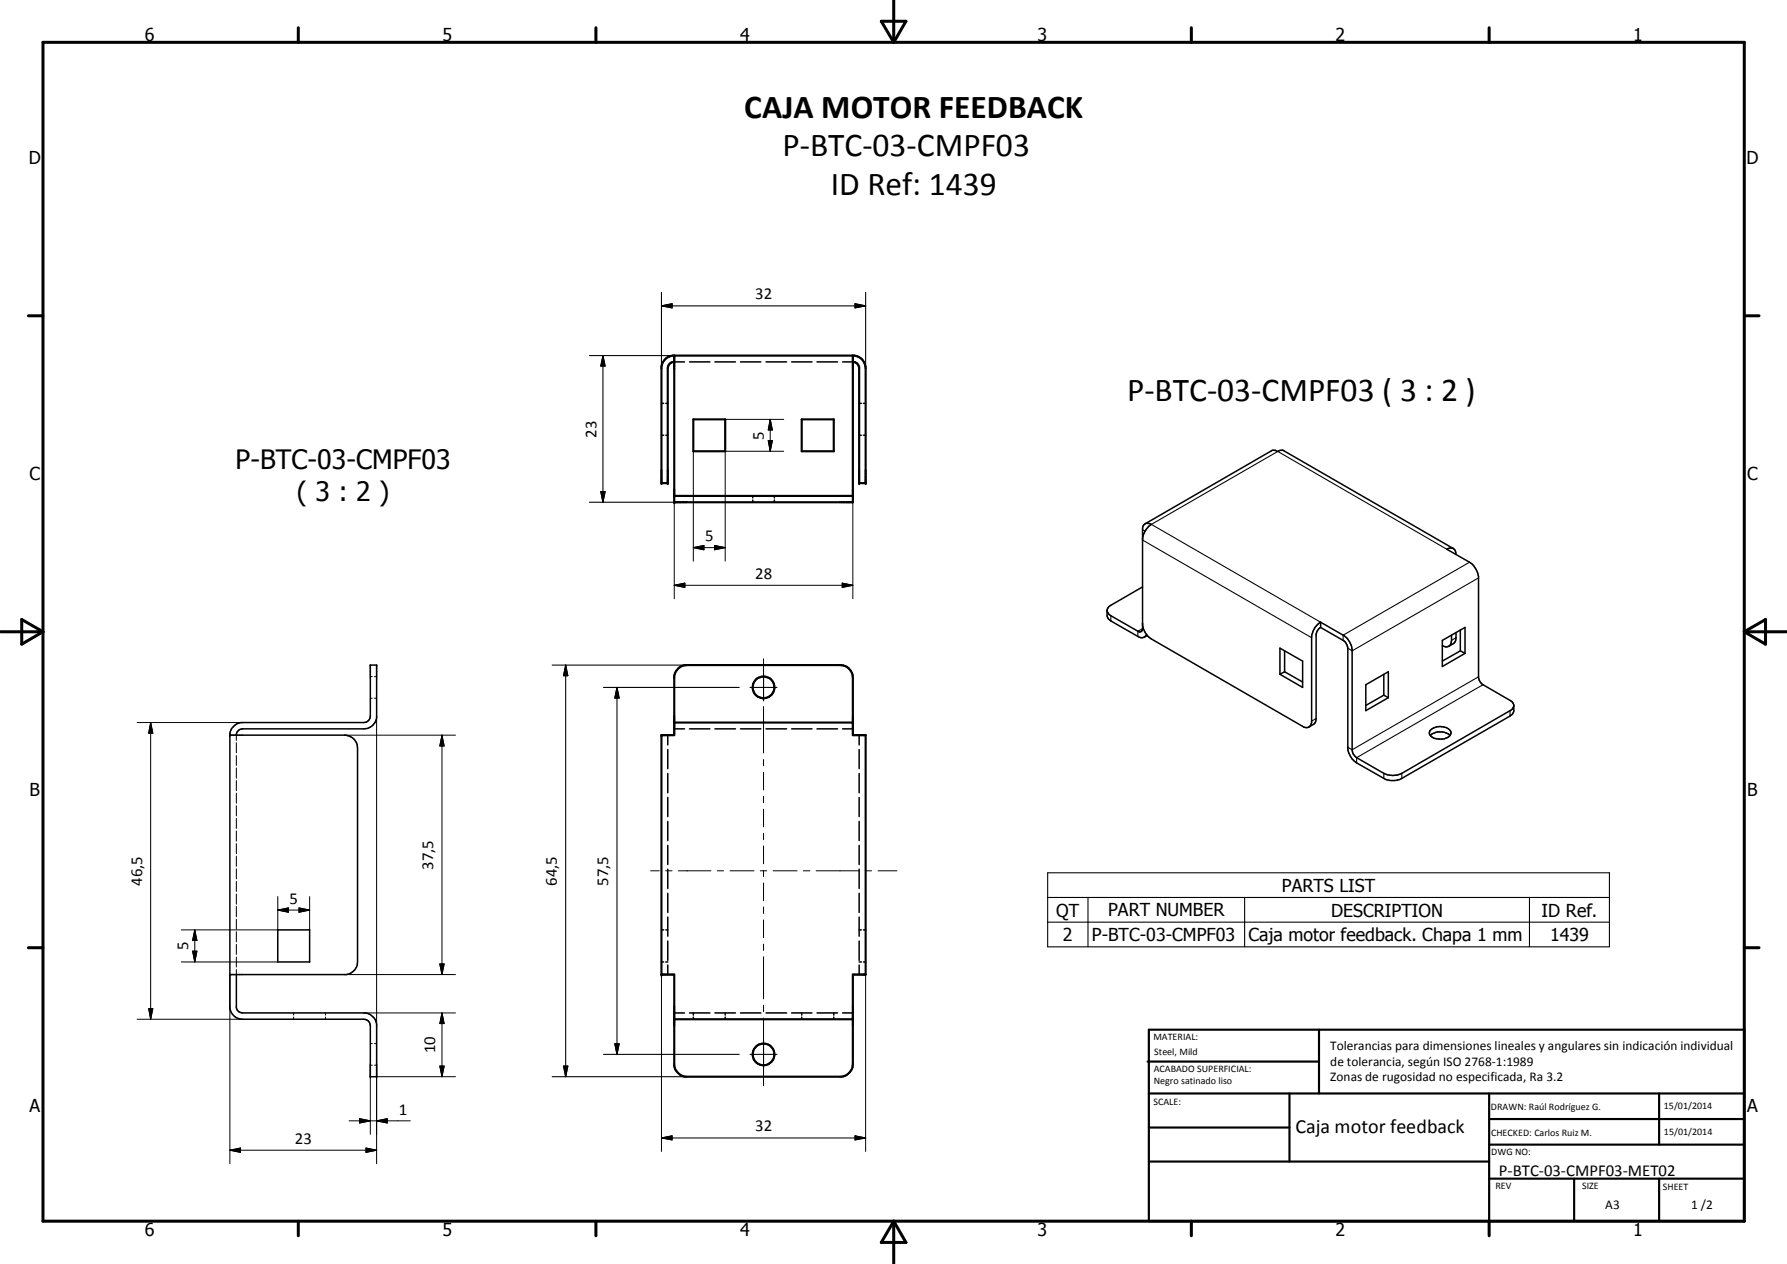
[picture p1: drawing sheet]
<svg xmlns="http://www.w3.org/2000/svg" width="420mm" height="297mm" viewBox="0 0 420 297" stroke-linecap="round" stroke-linejoin="round" font-family="sans-serif">
<g fill="none" stroke="#000" stroke-width=".35">
<path d="M155.5 94.8h.5M156.5 94.8h.5M158.5 85h2.4M162.1 85h4.8M168.1 85h4.8M174.1 85h4.8M180.1 85h4.8M186.1 85h4.8M192.1 85h4.8M198.1 85h2.4M202 94.8h.5M203 94.8h.5"/>
<path d="M155.5 102.3h.5M156.5 102.3h.5M177 116.5v.5M177 117.5v.5M182.1 116.5v.5M182.1 117.5v.5M202 102.3h.5M203 102.3h.5M268.6 137.9l-7.4 4.3a1.56 1.56 0 0 0-.9 1.2M269.2 123.1l-.4 .5-.2 .6v23.5l-.2 .6-.7 .2-6.5-3.8-.5-.4-.4-.9M269.2 123.1l29.9-17.3h.8a.72 .72 0 0 0 1.1 0h.7l40 23.1M269.2 123.1l.7-.1 .8 .2a4.9 4.9 0 0 0-2.1 3.4"/>
<path d="M341.7 128.9l-.7-.1-.8 .3 5.3 3a5.2 5.2 0 0 1 2.1 3.4v23.8l.3 .8 .6 .7 6.5 3.8a1.56 1.56 0 0 1 .9 1.2M341.7 128.9l.5 .6 .1 .8M260.3 143.4a2.42 2.42 0 0 0 .4 2.1l7.1 4.2 1.1 .1 .7-.7M268.6 146.9a4.7 4.7 0 0 0 2.1 3.3l35.8 20.7 .6 .1 .7-.1M269.7 149.4l-.6 .3M300.9 152.3l5.4 3.1v6.1l-5.4-3zM302 153v4.9M302 157.9l-1.1 .6M302 157.9l4.3 2.4M310.5 147.4l5.5 3.2 .6 .7 .3 .8v23.8a4.9 4.9 0 0 0 2.1 3.4l6.4 3.6a4.5 4.5 0 0 0 4.2 0l25.9-15a2.42 2.42 0 0 0 .4-2.1M310.5 146.2l5.3 3.1a4.8 4.8 0 0 1 2.1 3.3l.1 24.1 .2 .5 .8 .9 6.4 3.6a4.7 4.7 0 0 0 4.2 0l25.7-14.8 .5-.7 .1-.4M310.5 146.2a5 5 0 0 0-2.1 3.3v20.3l-.3 .8-.3 .3"/>
<path d="M310.5 147.4l-.8 .8-.3 .8v19.9l-.4 1.2-1.2 .8M310.5 146.2v1.2M325.4 158.5v4.9M339.1 150.5l5.4-3.1v6.1l-5.4 3.1zM339.1 151.7l.8 .3 .7-.1M341.3 149.3a2.57 2.57 0 0 1-.7 2.6M342.3 148.6l-.1 2.1-.5 .6-1.1 .6M343.4 148v5M343.4 153l1.1 .5M343.4 153l-4.3 2.4M54 172.8h27.1a3 3 0 0 1 3 3v50.3a3.1 3.1 0 0 1-2.7 2.9h-27.4M55.6 172.8a1.43 1.43 0 0 1 1.5-1.5h28.4a3 3 0 0 0 3-2.6v-12.4h-1.4l-.1 12.3a1.49 1.49 0 0 1-1.5 1.2h-28.8a3.2 3.2 0 0 0-2.7 2.6v64.5a3.1 3.1 0 0 0 2.7 2.6h28.8a1.52 1.52 0 0 1 1.6 1.5v12h1.4v-12.3a3.1 3.1 0 0 0-2.6-2.7h-28.8l-.6-.1-.5-.3-.4-.7v-7.9"/>
<path d="M157 172.8v2.2M157 176.1v4.5M158.5 171.3h2.4M162.1 171.3h4.8M168.1 171.3h4.8M174.1 171.3h4.8M180.1 171.3h4.8M186.1 171.3h4.8M192.1 171.3h4.8M198.1 171.3h2.4M202 172.8v2.2M202 176.1v4.5"/>
<path d="M321.1 160.9l5.3-3v6.1l-5.3 3zM325.4 163.4l1 .6M325.4 163.4l-4.3 2.4M336.3 172.8l.4-.3a3.7 3.7 0 0 1 4 .1l.2 .2M336.3 171.6a3.3 3.3 0 0 1 4.8 .3 1.52 1.52 0 0 1-1.5 1.7 2.99 2.99 0 0 1-3.5-1.2zM157 181.8v4.5M157 187.4v4.5M157 193v4.5M157 198.7v4.5M202 181.8v4.5M202 187.4v4.5M202 193v4.5"/>
<path d="M202 198.7v4.5M65.3 218.5h7.5v7.6h-7.5zM155.5 218.5h.5M156.5 218.5h.5M157 204.3v4.5M157 209.9v4.5M157 215.5v4.5M202 218.5h.5M202 204.3v4.5M202 209.9v4.5M202 215.5v4.5M203 218.5h.5"/>
<path d="M155.5 226.1h.5M156.5 226.1h.5M157 221.1v4.6M157 226.8v2.2M158.5 238h2.4M162.1 238h4.8M163 238v.5M163 239v.5M168.1 238h4.8M170.5 238v.5M170.5 239v.5M174.1 238h4.8"/>
<path d="M180.1 238h4.8M186.1 238h4.8M188.5 238v.5M188.5 239v.5M192.1 238h4.8M196 238v.5M196 239v.5M198.1 238h2.4M202 226.1h.5M202 221.1v4.6M202 226.8v2.2M203 226.1h.5"/>
</g>
<g fill="none" stroke="#000" stroke-width=".51">
<path d="M158.5 85a1.52 1.52 0 0 0-1.5 1.5v27h-1.5v-27.4a3.1 3.1 0 0 1 2.6-2.5h42.8a3 3 0 0 1 2.6 2.9v27h-1.5v-27.3l-.4-.7-.5-.4-.6-.1M158.5 83.6v34.4h42v-34.4M163 98.6h7.5v7.4h-7.5zM188.5 98.6h7.5v7.4h-7.5zM158.5 116.5h42M159.4 157.1l.9-.6 1.2-.2h36a2.96 2.96 0 0 1 3 3v13.5h3v56.2h-3v21.1a3.1 3.1 0 0 1-2.6 2.9h-36.8a3.2 3.2 0 0 1-2.6-2.6v-21.4h-3v-56.2h3v-13.9l.4-1.1zM158.5 169.8h42M158.5 239.5h42M269.8 249.5h40.3M270.1 242h140v45h-140zM270.1 257h140M303.2 257v16"/>
<path d="M310.1 242v15M350.1 257v30M390.1 257v12M270.1 265h33.1M270.1 273h80M350.1 277h60M350.1 269h60M350.1 263h60M370.1 277v10M390.1 277v10"/>
<circle cx="179.5" cy="161.5" r="2.55"/>
<circle cx="179.5" cy="247.8" r="2.55"/>
</g>
<g fill="#000">
<circle cx="158.5" cy="83.6" r=".25"/>
<circle cx="200.5" cy="83.6" r=".25"/>
<circle cx="155.5" cy="113.5" r=".25"/>
<circle cx="157" cy="113.5" r=".25"/>
<circle cx="158.5" cy="116.5" r=".25"/>
<circle cx="158.5" cy="118" r=".25"/>
<circle cx="202" cy="113.5" r=".25"/>
<circle cx="203.5" cy="113.5" r=".25"/>
<circle cx="54" cy="172.8" r=".18"/>
<circle cx="155.5" cy="172.8" r=".25"/>
<circle cx="158.5" cy="169.8" r=".25"/>
<circle cx="200.5" cy="169.8" r=".25"/>
<circle cx="54" cy="229" r=".18"/>
<circle cx="155.5" cy="229" r=".25"/>
<circle cx="158.5" cy="239.5" r=".25"/>
<circle cx="200.5" cy="239.5" r=".25"/>
<circle cx="87.1" cy="253" r=".18"/>
<circle cx="88.5" cy="253" r=".18"/>
</g>
<g fill="none" stroke="#000" stroke-width=".24">
<path d="M170.5 98.6h13.8M181.1 98.6l.5 2.4h-1zM181.1 98.6v7.4M158.5 115.1v25.6M163 106v25.9M180.6 103.5h1l-.5 2.5zM184.3 106h-13.8v25.9M200.5 115.1v25.6M158.5 137.5l2.5-.5v1zM158.5 137.5h42M163 128.7l2.5-.5v1zM163 128.7h7.5"/>
<path d="M168 128.2l2.5 .5-2.5 .5zM198 137l2.5 .5-2.5 .5zM87.1 159h.4M88 159h.5M179.5 154.8v6.7M32.2 169.8h24.9M35.4 169.8l.5 2.5h-.9zM35.4 169.8v69.7M55.6 172.8v1.2M55.6 174.5v2.4M55.6 177.5v2.4M81.1 172.8h26"/>
<path d="M87.1 164.1h.4M88 164.1h.5M88.5 168.3v105.2M103.9 172.8l.5 2.5h-1zM103.9 172.8v56.2M179.5 163v1.5M179.5 166v11M179.5 178.5v1.5M55.6 180.5v2.4M55.6 183.4v2.4M55.6 186.4v2.4M55.6 189.4v2.3"/>
<path d="M55.6 192.3v2.4M55.6 195.3v2.4M55.6 198.2v2.4M179.5 181.5v4.1M179.5 187.1v1.5M179.5 190.2v4.1M179.5 195.8v1.5M179.5 198.8v4.2M45.8 218.5l.5 2.5h-1zM45.8 218.5v7.6M55.6 201.2v2.4M55.6 204.2v2.3"/>
<path d="M55.6 207.1v2.4M55.6 210.1v2.4M55.6 213v2.4M55.6 216v2.4M55.6 218.9v2.5M65.3 213.9l2.5-.5v1zM65.3 213.9h7.5M65.3 210.7v7.8h-22.7M70.3 213.4l2.5 .5-2.5 .5zM72.8 210.7v7.8M153 204.6h2M156.5 204.6h1.5"/>
<path d="M159.5 204.6h7.7M168.6 204.6h1.5M171.7 204.6h5.6M178.8 204.6h1.5M179.5 204.5v1.5M179.5 207.5v4.2M179.5 213.1v1.6M179.5 216.2v4.1M181.8 204.6h5.6M188.9 204.6h1.5M191.9 204.6h10.1M203.4 204.6h1.5"/>
<path d="M206.4 204.6h4.5M32.2 239.5h24.9M35 237h.9l-.5 2.5zM42.6 226.1h22.7M45.3 223.5h1l-.5 2.6zM54 229v44.5M55.6 221.9v2.4M55.6 224.9v2.3M55.6 227.8v1.2M69 238v.5M69 239v.5M76.5 238v.5"/>
<path d="M76.5 239v.5M81.1 229h26M85.5 238h21.6M103.4 226.5h1l-.5 2.5zM103.9 238l.5 2.5h-1zM103.9 238v15M155.5 229v41.6M179.5 221.9v1.5M179.5 224.8v9.9M179.5 236.2v1.5M179.5 239.3v5.6M203.5 229v41.6"/>
<path d="M87.1 250.3h.4M87.1 245.2h.4M87.1 250.1v16.5M88 250.3h.5M88 245.2h.5M88.5 253h18.6M103.4 250.5h1l-.5 2.5zM179.5 246.4v1.5M179.5 249.4v5.7M54 270.3l2.5-.5v1zM54 270.3h34.5M82.1 263.4h14.4"/>
<path d="M84.5 262.9l2.6 .5-2.6 .5zM86.1 269.8l2.4 .5-2.4 .5zM88.5 263.4l2.5-.5v1zM155.5 267.4l2.5-.5v1zM155.5 267.4h48M201 266.9l2.5 .5-2.5 .5z"/>
</g>
<g fill="none" stroke="#000" stroke-width=".25">
<path d="M155.5 71.9l2.5-.5v.9zM155.5 71.9h48M155.5 68.7v17.8M201 71.4l2.5 .5-2.5 .4zM203.5 68.7v17.8M138.6 83.6h19.9M141.8 83.6l.5 2.4h-1zM141.8 83.6v34.4M138.6 118h22.9M141.3 115.5h1l-.5 2.5zM268.6 124.5l.6 .3M268.6 126.9l39.8 23"/>
<path d="M340.2 129.1l-39.8-23-29.7 17.1 39.8 23M345.5 132.1l-29.7 17.2v1.2M347.6 135.8l-29.7 17.2-1-.7M129.8 156.3h31.7M133 156.3l.5 2.5h-1zM133 156.3v96.7M179.5 158.4v6.3M261.2 144.7v1.2M268.9 147.9l-.3-.2-1.1 .6v1.3M342.3 149.9l-1 .6M347.6 159l-29.7 17.2-1-.6M141.9 161.5h31.9"/>
<path d="M145.1 161.5l.5 2.5h-1zM145.1 161.5v86.3M176.3 161.5h6.4M309.4 168.9l-1 .6M348.7 160.9l-29.7 17.2v1.2M355 167v1.3M325.4 181.7v1.2M329.6 181.7v1.2M246.3 205.1h132.1v17.4h-132.1zM246.3 210.9h132.1M246.3 216.7h132.1M255.8 210.9v11.6"/>
<path d="M292.6 210.9v11.6M359.6 210.9v11.6M129.8 253h31.7M132.5 250.5h1l-.5 2.5zM141.9 247.8h31.9M144.6 245.3h1l-.5 2.5zM176.3 247.8h6.4M179.5 244.6v6.4"/>
</g>
<g fill="none" stroke="#000" stroke-width=".71">
<path d="M10.1 9.9h400v277.1h-400zM70.1 6.5v3.4M140.1 6.5v3.4M207.2 5h5.8l-2.9 4.9zM210.1 0v9.9M280.1 6.5v3.4M350.1 6.5v3.4M6.7 74.2h3.4M410.1 74.2h3.5M.1 148.5h10M5.1 145.6l5 2.9-5 2.9zM410.1 148.5h10"/>
<path d="M410.1 148.5l5-2.9v5.8zM6.7 222.7h3.4M410.1 222.7h3.5M70.1 287v3.4M140.1 287v3.4M210.1 287v10M210.1 287l2.9 5h-5.8zM280.1 287v3.4M350.1 287v3.4"/>
</g>
<g fill="#000">
<path d="M155.5 71.9l2.5-.5v.9zM201 71.4l2.5 .5-2.5 .4zM141.8 83.6l.5 2.4h-1zM141.3 115.5h1l-.5 2.5zM180.6 103.5h1l-.5 2.5zM181.1 98.6l.5 2.4h-1zM158.5 137.5l2.5-.5v1zM163 128.7l2.5-.5v1zM168 128.2l2.5 .5-2.5 .5zM198 137l2.5 .5-2.5 .5zM133 156.3l.5 2.5h-1zM35.4 169.8l.5 2.5h-.9z"/>
<path d="M103.9 172.8l.5 2.5h-1zM145.1 161.5l.5 2.5h-1zM65.3 213.9l2.5-.5v1zM70.3 213.4l2.5 .5-2.5 .5zM35 237h.9l-.5 2.5zM45.3 223.5h1l-.5 2.6zM45.8 218.5l.5 2.5h-1zM103.4 226.5h1l-.5 2.5zM103.4 250.5h1l-.5 2.5zM103.9 238l.5 2.5h-1zM132.5 250.5h1l-.5 2.5zM144.6 245.3h1l-.5 2.5z"/>
<path d="M54 270.3l2.5-.5v1zM84.5 262.9l2.6 .5-2.6 .5zM86.1 269.8l2.4 .5-2.4 .5zM88.5 263.4l2.5-.5v1zM155.5 267.4l2.5-.5v1zM201 266.9l2.5 .5-2.5 .5z"/>
</g>
<g font-size="7.9">
<text x="175" y="27.8">CAJA MOTOR FEEDBACK</text>
<text x="184" y="36.7">P-BTC-03-CMPF03</text>
<text x="195.3" y="45.8">ID Ref: 1439</text>
<text x="265" y="94.3">P-BTC-03-CMPF03 ( 3 : 2 )</text>
</g>
<g font-size="6.3">
<text x="55.4" y="110.3">P-BTC-03-CMPF03</text>
<text x="69.8" y="117.8">( 3 : 2 )</text>
</g>
<text font-size="4.7" x="304.6" y="266.2">Caja motor feedback</text>
<g font-size="4.2">
<text x="34" y="9.6">6</text>
<text x="104" y="9.6">5</text>
<text x="174" y="9.6">4</text>
<text x="244" y="9.6">3</text>
<text x="314" y="9.6">2</text>
<text x="384" y="9.6">1</text>
<text x="6.8" y="38.7">D</text>
<text x="410.6" y="38.7">D</text>
<text x="7" y="112.9">C</text>
<text x="410.8" y="112.9">C</text>
<text x="7" y="187.1">B</text>
<text x="410.8" y="187.1">B</text>
<text x="301.4" y="209.5">PARTS LIST</text>
<text x="248.4" y="215.4">QT</text>
<text x="260.5" y="215.3">PART NUMBER</text>
<text x="313" y="215.4">DESCRIPTION</text>
<text x="362.4" y="215.4">ID Ref.</text>
<text x="249.9" y="221.1">2</text>
<text x="256.7" y="221.1">P-BTC-03-CMPF03</text>
<text x="293.5" y="221.2">Caja motor feedback. Chapa 1 mm</text>
<text x="364.4" y="221.1">1439</text>
<text x="7" y="261.4">A</text>
<text x="410.8" y="261.4">A</text>
<text x="34" y="290.4">6</text>
<text x="104" y="290.4">5</text>
<text x="174" y="290.4">4</text>
<text x="244" y="290.4">3</text>
<text x="314" y="290.4">2</text>
<text x="384" y="290.4">1</text>
</g>
<g font-size="3.9">
<text x="177.5" y="70.3">32</text>
<text x="140.2" y="102.8" transform="rotate(-90 140.2 102.8)">23</text>
<text x="179.6" y="103.3" transform="rotate(-90 179.6 103.3)">5</text>
<text x="165.8" y="127.2">5</text>
<text x="177.5" y="136">28</text>
<text x="33.4" y="208.2" transform="rotate(-90 33.4 208.2)">46,5</text>
<text x="101.8" y="204.4" transform="rotate(-90 101.8 204.4)">37,5</text>
<text x="130.9" y="208.2" transform="rotate(-90 130.9 208.2)">64,5</text>
<text x="143" y="208.2" transform="rotate(-90 143 208.2)">57,5</text>
<text x="68.1" y="212.3">5</text>
<text x="44.3" y="223.3" transform="rotate(-90 44.3 223.3)">5</text>
<text x="102.4" y="247.5" transform="rotate(-90 102.4 247.5)">10</text>
<text x="93.8" y="261.9">1</text>
<text x="69.3" y="268.7">23</text>
<text x="177.5" y="265.9">32</text>
<text x="352.4" y="276.3">P-BTC-03-CMPF03-MET02</text>
</g>
<g font-size="3.1">
<text x="312.7" y="246.8">Tolerancias para dimensiones lineales y angulares sin indicación individual</text>
<text x="312.7" y="250.4">de tolerancia, según ISO 2768-1:1989</text>
<text x="312.7" y="254">Zonas de rugosidad no especificada, Ra 3.2</text>
<text x="377.4" y="284.1">A3</text>
<text x="397.6" y="284.2">1 /2</text>
</g>
<g font-size="2.4">
<text x="271.2" y="244.4">MATERIAL:</text>
<text x="271.3" y="252">ACABADO SUPERFICIAL:</text>
<text x="271.4" y="247.9">Steel, Mild</text>
<text x="271.3" y="254.6">Negro satinado liso</text>
<text x="271.2" y="259.7">SCALE:</text>
<text x="350.6" y="260.8">DRAWN: Raúl Rodríguez G.</text>
<text x="391.2" y="260.6">15/01/2014</text>
<text x="350.6" y="267">CHECKED: Carlos Ruiz M.</text>
<text x="391.2" y="266.7">15/01/2014</text>
<text x="350.6" y="271.4">DWG NO:</text>
<text x="351.6" y="279.3">REV</text>
<text x="372" y="279.4">SIZE</text>
<text x="391" y="279.6">SHEET</text>
</g>
</svg>
